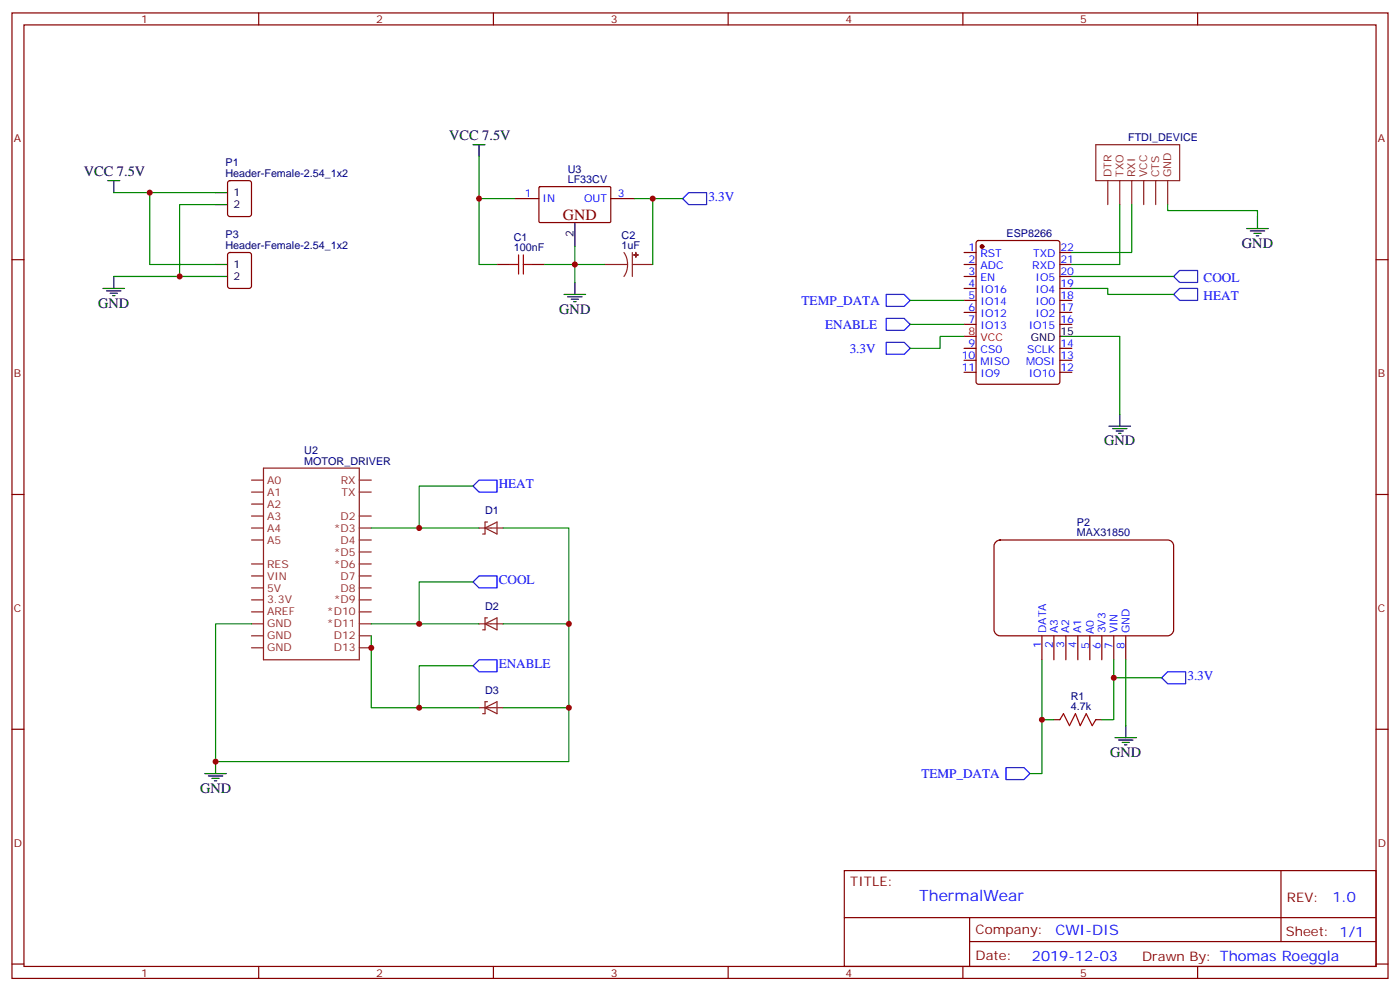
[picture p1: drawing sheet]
<svg xmlns="http://www.w3.org/2000/svg" width="412mm" height="292mm" viewBox="0 0 412 292" stroke-linecap="round" stroke-linejoin="round" font-family="sans-serif">
<g fill="none" stroke="#870000" stroke-width=".35">
<path d="M3.5 3.8h405.4v284.3h-405.4zM7.1 7.3h398.2v277.3h-398.2zM76.2 3.8v3.5M145.3 3.8v3.5M214.5 3.8v3.5M283.6 3.8v3.5M352.8 3.8v3.5M67.3 53.4l.4-.2h5.7l.6 .4 .1 9.5-.5 .6-5.9 .1-.6-.5-.1-9.4zM151.7 58.5h7M158.8 55.1l.3-.1h20.6l.2 .3v10.1l-.3 .1h-20.7l-.2-.3zM179.9 58.5h7.1M3.5 76.5h3.6"/>
<path d="M67.3 74.6l.4-.2h5.7l.6 .4 .1 9.4-.5 .7h-5.9l-.6-.4-.1-9.4zM146.4 77.9h3.5M157 77.9h3.5M284 77.9h3.5M284 74.4h3.5M287.7 71l.5-.2h23.3l.7 .5v41.2l-.5 .6-23.5 .1-.6-.5-.1-41.2zM312.2 77.9h3.5M312.2 74.4h3.5M405.3 76.5h3.6M284 81.4h3.5M284 84.9h3.5M284 88.5h3.5"/>
<path d="M284 92h3.5M284 95.5h3.5M312.2 81.4h3.5M312.2 84.9h3.5M312.2 88.5h3.5M312.2 92h3.5M312.2 95.5h3.5M284 102.6h3.5M284 106.1h3.5M284 109.6h3.5M312.2 102.6h3.5M312.2 106.1h3.5"/>
<path d="M312.2 109.6h3.5M3.5 145.6h3.6M293.4 159.5l1.2-.5h49.4a1.76 1.76 0 0 1 1.7 1.8v24.7a1.89 1.89 0 0 1-1.7 1.8h-49.4a1.89 1.89 0 0 1-1.8-1.8v-24.7zM405.3 145.6h3.6M306.9 187.3v7M310.4 187.3v7M314 187.3v7M317.5 187.3v7M321 187.3v7M324.6 187.3v7M328.1 187.3v7M331.6 187.3v7"/>
<path d="M3.5 214.8h3.6M310.4 211.9h1.8M322.8 211.9h1.8M405.3 214.8h3.6M248.7 256.4h156.6v28.2h-156.6zM377.3 256.4v20.9M248.7 270.2h156.5M285.6 277.3h119.6M285.6 270.2v14.2M3.5 283.9h3.6M76.2 284.6v3.5M145.3 284.6v3.5"/>
<path d="M214.5 284.6v3.5M283.6 284.6v3.5M352.8 284.6v3.5M405.3 283.9h3.6"/>
</g>
<g fill="none" stroke="#000" stroke-width=".35">
<path d="M31.7 53.2h3.6M33.5 53.2v3.5M63.5 56.7h3.5M139.3 42.6h3.6M141.1 42.6v3.5M63.5 60.3h3.5M63.5 77.9h3.5M169.3 65.5v7.1M367.2 67.3h6.4M368.3 68h4.2M369.4 68.7h2.1M370.1 69.4h.7"/>
<path d="M370.4 63.8v3.5M30.3 84.9h6.4M31.4 85.7h4.2M32.5 86.4h2.1M33.2 87.1h.7M33.5 81.4v3.5M63.5 81.4h3.5M166.2 86.7h6.3M167.2 87.4h4.2M168.3 88.1h2.1M169 88.8h.7M169.3 83.2v3.5"/>
<path d="M312.2 99.1h3.5M326.7 125.5h6.3M327.7 126.2h4.3M328.8 126.9h2.1M329.5 127.6h.7M329.8 122v3.5M328.4 217.2h6.4M329.5 217.9h4.2M330.6 218.7h2.1M331.3 219.4h.7M331.6 213.7v3.5M60.3 227.8h6.4"/>
<path d="M61.4 228.5h4.2M62.4 229.2h2.2M63.1 229.9h.8M63.5 224.3v3.5"/>
</g>
<path d="M149.9 77.9h2.9M152.8 75.1v5.6M154.2 75.1v5.6M154.2 77.9h2.8M312.2 211.9l1.1-1.7 1.7 3.5 1.8-3.5 1.4 3.5 1.8-3.5 1.7 3.5 1.1-1.8" fill="none" stroke="#a10000" stroke-width=".35"/>
<g fill="#8c2424" stroke="#8c2424" stroke-width=".35">
<path d="M187.3 74.4v1.4z"/>
<path d="M186.6 75.1h1.4z"/>
</g>
<g fill="none" stroke="#8c2424" stroke-width=".35">
<path d="M322.8 42.6h24.7v10.6h-24.7zM326.3 53.2v7.1M329.8 53.2v7.1M333.4 53.2v7.1M336.9 53.2v7.1M340.4 53.2v7.1M344 53.2v7.1M178.2 77.9h6.7M183.8 74.4l.8 1.6 .3 1.9M184.9 77.9l-.3 1.8-.8 1.7M186.3 74.4v7M186.3 77.9h6"/>
<path d="M77.6 137.9h28.2v56.4h-28.2zM74.1 141.4h3.5M74.1 144.9h3.5M74.1 152h3.5M74.1 155.5h3.5M74.1 159h3.5M74.1 148.4h3.5M105.8 141.4h3.6M105.8 144.9h3.6M105.8 152h3.6M105.8 155.5h3.6M105.8 159h3.6"/>
<path d="M141.1 155.5h7.1M142.9 155.5l3.5-1.8v3.6zM143.6 153.7h-.7v3.6h-.7M74.1 166.1h3.5M74.1 169.6h3.5M74.1 173.1h3.5M74.1 176.7h3.5M105.8 162.6h3.6M105.8 166.1h3.6M105.8 169.6h3.6M105.8 173.1h3.6M105.8 176.7h3.6"/>
<path d="M74.1 180.2h3.5M74.1 183.7h3.5M74.1 187.3h3.5M74.1 190.8h3.5M105.8 180.2h3.6M105.8 183.7h3.6M105.8 187.3h3.6M105.8 190.8h3.6M141.1 183.7h7.1M142.9 183.7l3.5-1.7v3.5zM143.6 182h-.7v3.5h-.7M141.1 208.4h7.1"/>
<path d="M142.9 208.4l3.5-1.7v3.5zM143.6 206.7h-.7v3.5h-.7"/>
</g>
<circle cx="289.3" cy="72.6" r=".53" fill="#870000" stroke="#870000" stroke-width=".35"/>
<path d="M284 99.1h3.5" fill="none" stroke="#f00" stroke-width=".35"/>
<path d="M201.1 58.5l1.7-1.8h5.3v3.6h-5.3zM261.1 86.7h5.2l1.8 1.8-1.8 1.7h-5.2zM261.1 93.8h5.2l1.8 1.7-1.8 1.8h-5.2zM345.7 81.4l1.8-1.7h5.3v3.5h-5.3zM345.7 86.7l1.8-1.8h5.3v3.6h-5.3zM261.1 100.8h5.2l1.8 1.8-1.8 1.8h-5.2zM139.3 143.2l1.8-1.8h5.3v3.5h-5.3zM139.3 171.4l1.8-1.8h5.3v3.5h-5.3zM139.3 196.1l1.8-1.8h5.3v3.5h-5.3zM342.2 199.6l1.8-1.8h5.2v3.6h-5.2zM296.3 226.1h5.3l1.8 1.7-1.8 1.8h-5.3z" fill="none" stroke="#00f" stroke-width=".35"/>
<g fill="none" stroke="#008700" stroke-width=".35">
<path d="M33.5 56.7h30M44.1 56.7v21.2h19.4M141.1 46.1v12.4h10.6M141.1 58.5v19.4h5.3M187 58.5h5.3v19.4M192.3 58.5h8.8M63.5 60.3h-10.6v21.1M160.5 77.9h17.7M169.3 72.6v10.6M329.8 60.3v17.6h-14.1M333.4 60.3v14.1h-17.7M344 60.3v1.7h26.4v1.8"/>
<path d="M33.5 81.4h30M268.1 95.5h15.9M268.1 88.5h15.9M284 99.1h-7.1v3.5h-8.8M315.7 99.1h14.1v22.9M315.7 84.9h10.6v1.8h19.4M315.7 81.4h30M109.4 155.5h31.7M139.3 143.2h-15.8v12.3M148.2 155.5h19.4v28.2M139.3 171.4h-15.8v12.3M74.1 183.7h-10.6v40.6h104.1v-15.9h-19.4"/>
<path d="M109.4 183.7h31.7M109.4 187.3v21.1h31.7M139.3 196.1h-15.8v12.3M148.2 183.7h19.4v24.7M306.9 194.3v17.6h3.5M328.1 194.3v17.6h-3.5M328.1 199.6h14.1M331.6 194.3v19.4M306.9 211.9v15.9h-3.5"/>
</g>
<g fill="#c00">
<circle cx="44.1" cy="56.7" r=".88"/>
<circle cx="52.9" cy="81.4" r=".88"/>
<circle cx="306.9" cy="211.9" r=".88"/>
<circle cx="63.5" cy="224.3" r=".88"/>
<circle cx="167.6" cy="208.4" r=".88"/>
<circle cx="109.4" cy="190.8" r=".88"/>
<circle cx="192.3" cy="58.5" r=".88"/>
<circle cx="169.3" cy="77.9" r=".88"/>
<circle cx="141.1" cy="58.5" r=".88"/>
<circle cx="123.5" cy="155.5" r=".88"/>
<circle cx="123.5" cy="183.7" r=".88"/>
<circle cx="123.5" cy="208.4" r=".88"/>
<circle cx="167.6" cy="183.7" r=".88"/>
<circle cx="328.1" cy="199.6" r=".88"/>
</g>
<text font-size="4.6" fill="#800" x="165.8" y="64.8">GND</text>
<text font-size="4.6" fill="#00f" x="270.8" y="265.4">ThermalWear</text>
<g font-size="4.2">
<text x="132.3" y="41.1">VCC 7.5V</text>
<text x="24.7" y="51.7">VCC 7.5V</text>
<text x="365.8" y="73">GND</text>
<text x="28.9" y="90.6">GND</text>
<text x="164.7" y="92.4">GND</text>
<text x="325.3" y="131.2">GND</text>
<text x="327" y="222.9">GND</text>
<text x="58.9" y="233.5">GND</text>
</g>
<g font-size="4.2" fill="#00f">
<text x="392.5" y="265.7">1.0</text>
<text x="310.9" y="275.2">CWI-DIS</text>
<text x="304" y="283">2019-12-03</text>
</g>
<g font-size="3.9" fill="#00f">
<text x="208.7" y="59.1">3.3V</text>
<text x="354.5" y="83">COOL</text>
<text x="236.1" y="89.8">TEMP_DATA</text>
<text x="354.5" y="88.3">HEAT</text>
<text x="243.1" y="96.8">ENABLE</text>
<text x="250.3" y="103.9">3.3V</text>
<text x="146.9" y="143.9">HEAT</text>
<text x="146.9" y="172.1">COOL</text>
<text x="146.9" y="196.8">ENABLE</text>
<text x="349.8" y="200.2">3.3V</text>
<text x="271.4" y="229.1">TEMP_DATA</text>
</g>
<g font-size="3.9" fill="#800">
<text x="250.5" y="261">TITLE:</text>
<text x="379.1" y="265.7">REV:</text>
<text x="287.4" y="275.2">Company:</text>
<text x="378.7" y="275.8">Sheet: 1/1</text>
<text x="287.4" y="282.9">Date:</text>
<text x="336.4" y="282.9">Drawn By: Thomas Roeggla</text>
</g>
<g font-size="3.2" fill="#800">
<text x="41.6" y="6.8">1</text>
<text x="110.8" y="6.8">2</text>
<text x="179.9" y="6.8">3</text>
<text x="249.1" y="6.8">4</text>
<text x="318.2" y="6.8">5</text>
<text x="4.1" y="41.9">A</text>
<text x="405.9" y="41.9">A</text>
<text x="4.1" y="111.1">B</text>
<text x="405.9" y="111.1">B</text>
<text x="4.1" y="180.2">C</text>
<text x="405.9" y="180.2">C</text>
<text x="4.1" y="249.3">D</text>
<text x="405.9" y="249.3">D</text>
<text x="41.6" y="287.6">1</text>
<text x="110.8" y="287.6">2</text>
<text x="179.9" y="287.6">3</text>
<text x="249.1" y="287.6">4</text>
<text x="318.2" y="287.6">5</text>
</g>
<g font-size="3.2" fill="#000080">
<text x="332.3" y="41.6">FTDI_DEVICE</text>
<text x="66.4" y="52.1">Header-Female-2.54_1x2</text>
<text x="66.4" y="49">P1</text>
<text x="167.2" y="53.9">LF33CV</text>
<text x="167.2" y="50.8">U3</text>
<text x="66.4" y="70.1">P3</text>
<text x="151.4" y="71">C1</text>
<text x="183.1" y="70.2">C2</text>
<text x="296.5" y="69.8">ESP8266</text>
<text x="66.4" y="73.3">Header-Female-2.54_1x2</text>
<text x="151.4" y="74">100nF</text>
<text x="183.1" y="73.3">1uF</text>
<text x="89.6" y="136.8">MOTOR_DRIVER</text>
<text x="89.6" y="133.7">U2</text>
<text x="142.9" y="151.4">D1</text>
<text x="317.2" y="154.8">P2</text>
<text x="317.2" y="158">MAX31850</text>
<text x="142.9" y="179.7">D2</text>
<text x="142.9" y="204.4">D3</text>
<text x="315.4" y="209.1">4.7k</text>
<text x="315.4" y="206.1">R1</text>
</g>
<g font-size="3.2" fill="#8d2323">
<text x="327.4" y="52.1" transform="rotate(-90 327.4 52.1)">DTR</text>
<text x="330.9" y="52.1" transform="rotate(-90 330.9 52.1)">TXO</text>
<text x="334.4" y="52.1" transform="rotate(-90 334.4 52.1)">RXI</text>
<text x="338" y="52.1" transform="rotate(-90 338 52.1)">VCC</text>
<text x="341.5" y="52.1" transform="rotate(-90 341.5 52.1)">CTS</text>
<text x="345" y="52.1" transform="rotate(-90 345 52.1)">GND</text>
<text x="78.7" y="142.5">A0</text>
<text x="100.4" y="142.5">RX</text>
<text x="78.7" y="146">A1</text>
<text x="78.7" y="149.5">A2</text>
<text x="100.6" y="146">TX</text>
<text x="78.7" y="153">A3</text>
<text x="100.3" y="153">D2</text>
<text x="78.7" y="156.6">A4</text>
<text x="78.7" y="160.1">A5</text>
<text x="98.3" y="156.6">*D3</text>
<text x="100.3" y="160.1">D4</text>
<text x="78.7" y="167.1">RES</text>
<text x="98.3" y="163.6">*D5</text>
<text x="98.3" y="167.1">*D6</text>
<text x="78.7" y="170.7">VIN</text>
<text x="100.3" y="170.7">D7</text>
<text x="78.7" y="174.2">5V</text>
<text x="78.7" y="177.7">3.3V</text>
<text x="98.3" y="177.7">*D9</text>
<text x="100.3" y="174.2">D8</text>
<text x="78.7" y="181.3">AREF</text>
<text x="78.7" y="184.8">GND</text>
<text x="96.3" y="181.3">*D10</text>
<text x="96.3" y="184.8">*D11</text>
<text x="78.7" y="188.3">GND</text>
<text x="78.7" y="191.8">GND</text>
<text x="98.3" y="188.3">D12</text>
<text x="98.3" y="191.8">D13</text>
</g>
<g font-size="3.2">
<text x="68.8" y="57.8">1</text>
<text x="68.8" y="61.3">2</text>
<text x="169" y="69.7" transform="rotate(-90 169 69.7)">2</text>
<text x="68.8" y="79">1</text>
<text x="68.8" y="82.5">2</text>
<text x="303.6" y="100.5">GND</text>
<text x="312.4" y="98.7">15</text>
</g>
<g font-size="3.2" fill="#00f">
<text x="154.6" y="58.1">1</text>
<text x="159.8" y="59.5">IN</text>
<text x="172.1" y="59.5">OUT</text>
<text x="182" y="58.1">3</text>
<text x="285.3" y="74">1</text>
<text x="285.3" y="77.5">2</text>
<text x="288.8" y="75.8">RST</text>
<text x="304.3" y="75.8">TXD</text>
<text x="312.4" y="77.5">21</text>
<text x="312.4" y="74">22</text>
<text x="285.3" y="81.1">3</text>
<text x="288.8" y="79.3">ADC</text>
<text x="288.8" y="82.8">EN</text>
<text x="304.1" y="79.3">RXD</text>
<text x="305.1" y="82.8">IO5</text>
<text x="312.4" y="81.1">20</text>
<text x="285.3" y="84.6">4</text>
<text x="285.3" y="88.1">5</text>
<text x="288.8" y="86.4">IO16</text>
<text x="288.8" y="89.9">IO14</text>
<text x="305.1" y="89.9">IO0</text>
<text x="305.1" y="86.4">IO4</text>
<text x="312.4" y="88.1">18</text>
<text x="312.4" y="84.6">19</text>
<text x="285.3" y="91.7">6</text>
<text x="285.3" y="95.2">7</text>
<text x="288.8" y="93.4">IO12</text>
<text x="305.1" y="93.4">IO2</text>
<text x="312.4" y="95.2">16</text>
<text x="312.4" y="91.7">17</text>
<text x="288.8" y="96.9">IO13</text>
<text x="303" y="96.9">IO15</text>
<text x="283.3" y="105.8">10</text>
<text x="285.3" y="102.2">9</text>
<text x="288.8" y="104">CS0</text>
<text x="288.8" y="107.5">MISO</text>
<text x="302.2" y="107.5">MOSI</text>
<text x="302.6" y="104">SCLK</text>
<text x="312.4" y="105.8">13</text>
<text x="312.4" y="102.2">14</text>
<text x="283.3" y="109.3">11</text>
<text x="288.8" y="111.1">IO9</text>
<text x="303" y="111.1">IO10</text>
<text x="312.4" y="109.3">12</text>
<text x="306.7" y="191" transform="rotate(-90 306.7 191)">1</text>
<text x="308.2" y="186.5" transform="rotate(-90 308.2 186.5)">DATA</text>
<text x="310.2" y="191" transform="rotate(-90 310.2 191)">2</text>
<text x="311.6" y="186.5" transform="rotate(-90 311.6 186.5)">A3</text>
<text x="313.5" y="191" transform="rotate(-90 313.5 191)">3</text>
<text x="314.9" y="186.5" transform="rotate(-90 314.9 186.5)">A2</text>
<text x="317" y="191" transform="rotate(-90 317 191)">4</text>
<text x="318.4" y="186.5" transform="rotate(-90 318.4 186.5)">A1</text>
<text x="320.8" y="191.2" transform="rotate(-90 320.8 191.2)">5</text>
<text x="322.2" y="186.7" transform="rotate(-90 322.2 186.7)">A0</text>
<text x="324.2" y="191" transform="rotate(-90 324.2 191)">6</text>
<text x="325.6" y="186.5" transform="rotate(-90 325.6 186.5)">3V3</text>
<text x="327.7" y="191" transform="rotate(-90 327.7 191)">7</text>
<text x="329.1" y="186.5" transform="rotate(-90 329.1 186.5)">VIN</text>
<text x="331.3" y="191" transform="rotate(-90 331.3 191)">8</text>
<text x="332.7" y="186.5" transform="rotate(-90 332.7 186.5)">GND</text>
</g>
<g font-size="3.2" fill="#f00">
<text x="285.3" y="98.7">8</text>
<text x="288.8" y="100.5">VCC</text>
</g>
</svg>
